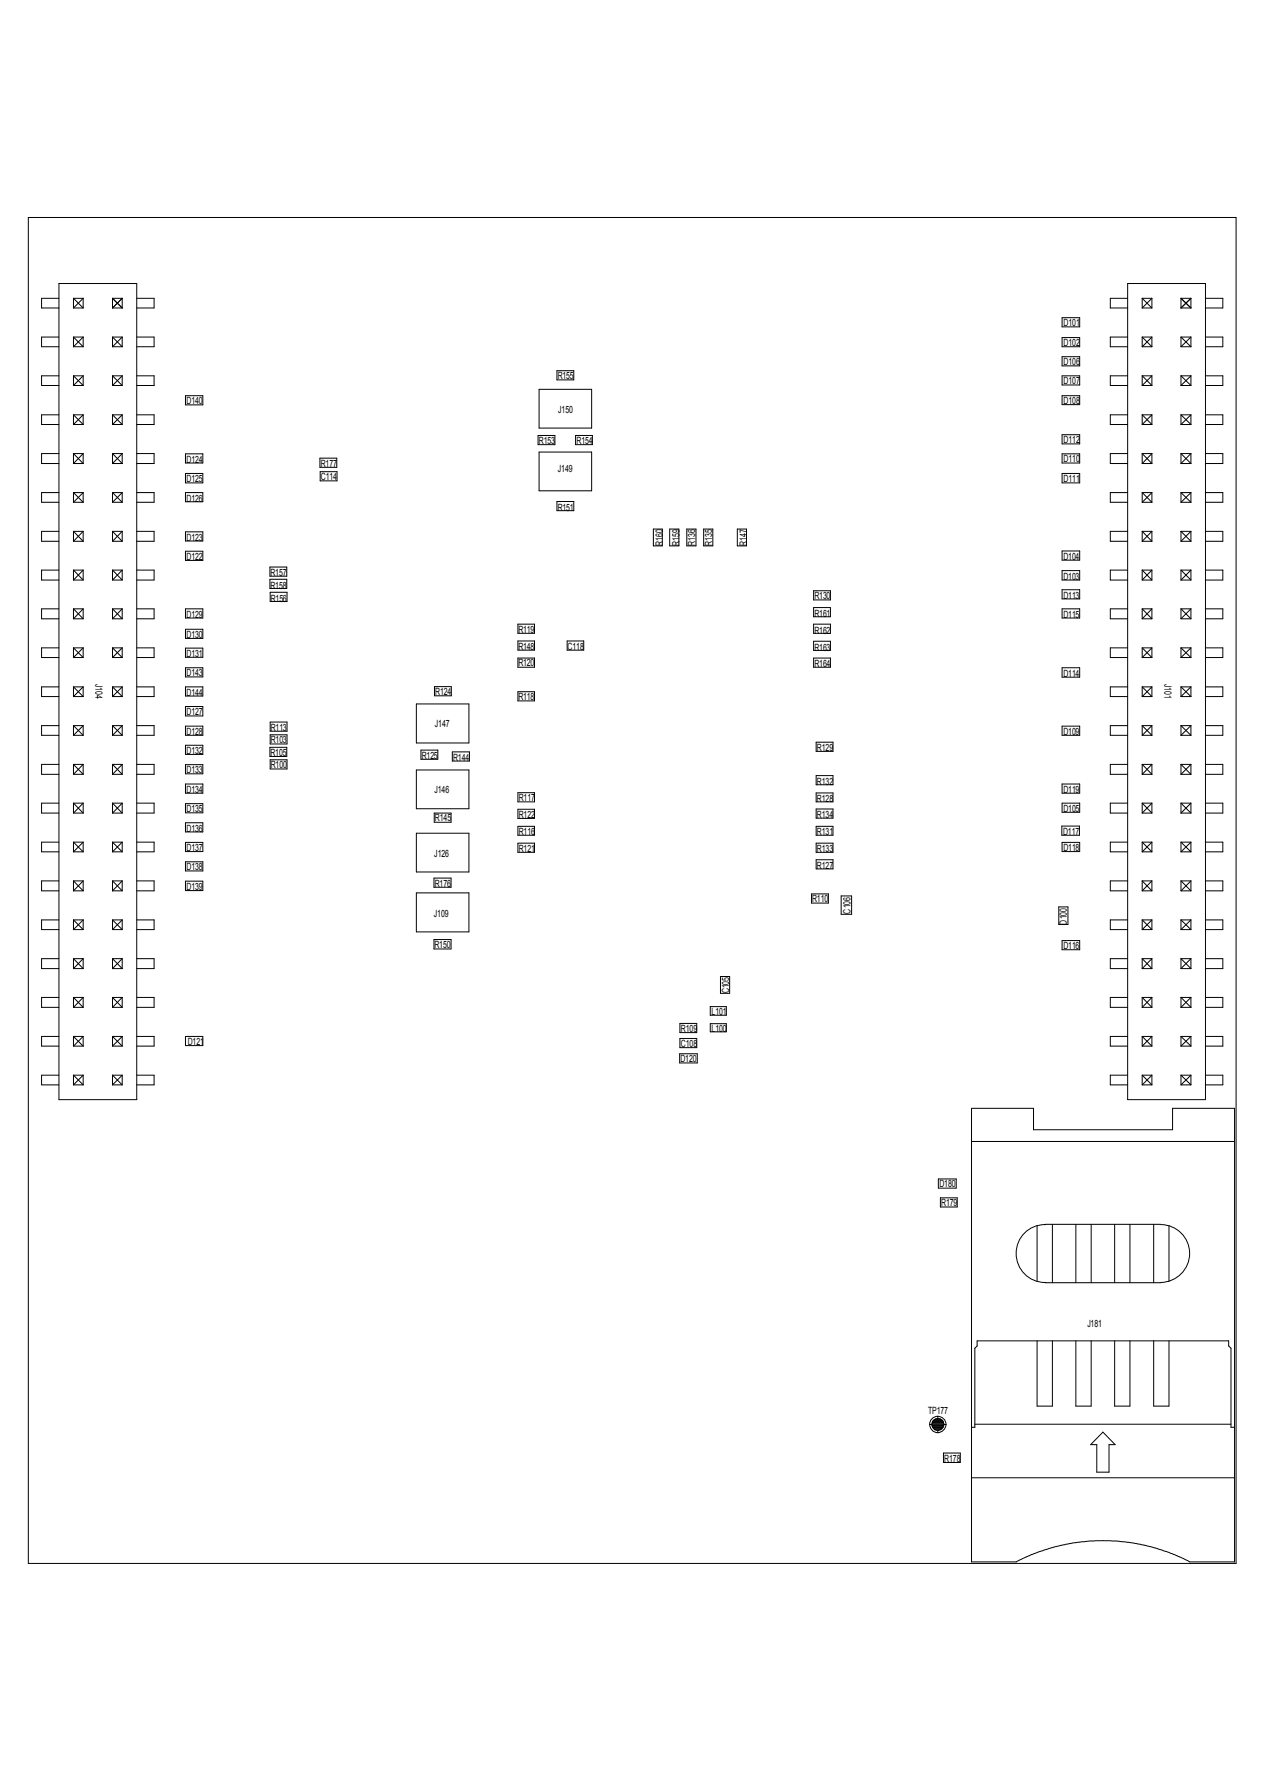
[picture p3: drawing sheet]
<svg xmlns="http://www.w3.org/2000/svg" width="210mm" height="297mm" viewBox="0 0 210 297" stroke-linecap="round" stroke-linejoin="round" font-family="sans-serif">
<g fill="none" stroke="#000" stroke-width=".17">
<path d="M4.7 36.1h200.4v223.5h-200.4zM9.8 56h-2.9v1.6h2.9M9.8 49.5h-2.9v1.6h2.9M9.8 47.1h12.9v135.5h-12.9zM12.2 49.5l1.6 1.6M12.2 56h1.6M12.2 57.6h1.6M12.2 49.5h1.6M12.2 51.1h1.6M12.2 49.5v1.6M12.2 56v1.6M12.2 56l1.6 1.6"/>
<path d="M13.8 49.5v1.6M13.8 56v1.6M13.8 56l-1.6 1.6M13.8 49.5l-1.6 1.6M18.7 56l1.6 1.6M18.7 56h1.6M18.7 57.6h1.6M18.7 49.5l1.6 1.6M18.7 49.5h1.6M18.7 51.1h1.6M18.7 49.5v1.6M18.7 56v1.6"/>
<path d="M20.3 49.5v1.6M20.3 56v1.6M20.3 56l-1.6 1.6M20.3 49.5l-1.6 1.6M22.7 56h2.9v1.6h-2.9M22.7 49.5h2.9v1.6h-2.9M176.2 56h3v1.6h-3zM176.2 52.7h3v1.6h-3zM176.2 59.2h3v1.5h-3zM187.1 56h-2.9v1.6h2.9M187.1 49.5h-2.9v1.6h2.9M187.1 47.1h12.9v135.5h-12.9z"/>
<path d="M189.5 56h1.6M189.5 57.6h1.6M189.5 49.5h1.6M189.5 51.1h1.6M189.5 56l1.6 1.6M189.5 49.5l1.6 1.6M189.5 49.5v1.6M189.5 56v1.6M191.1 49.5v1.6M191.1 56v1.6M191.1 56l-1.6 1.6M191.1 49.5l-1.6 1.6"/>
<path d="M196 56h1.6M196 57.6h1.6M196 49.5h1.6M196 51.1h1.6M196 49.5v1.6M196 56v1.6M196 56l1.6 1.6M196 49.5l1.6 1.6M197.6 49.5v1.6M197.6 56v1.6M197.6 56l-1.6 1.6M197.6 49.5l-1.6 1.6"/>
<path d="M200 56h2.9v1.6h-2.9M200 49.5h2.9v1.6h-2.9M9.8 75.3h-2.9v1.7h2.9M9.8 68.9h-2.9v1.6h2.9M9.8 62.4h-2.9v1.6h2.9M12.2 77h1.6M12.2 75.3h1.6M12.2 62.4l1.6 1.6M12.2 68.9h1.6M12.2 70.5h1.6M12.2 64h1.6M12.2 62.4h1.6"/>
<path d="M12.2 62.4v1.6M12.2 68.9v1.6M12.2 75.3v1.7M12.2 75.3l1.6 1.7M12.2 68.9l1.6 1.6M13.8 68.9l-1.6 1.6M13.8 62.4l-1.6 1.6M13.8 62.4v1.6M13.8 68.9v1.6M13.8 75.3v1.7M13.8 75.3l-1.6 1.7M18.7 75.3l1.6 1.7"/>
<path d="M18.7 77h1.6M18.7 75.3h1.6M18.7 68.9l1.6 1.6M18.7 68.9h1.6M18.7 70.5h1.6M18.7 62.4l1.6 1.6M18.7 64h1.6M18.7 62.4h1.6M18.7 62.4v1.6M18.7 68.9v1.6M18.7 75.3v1.7M20.3 62.4v1.6"/>
<path d="M20.3 68.9v1.6M20.3 75.3v1.7M20.3 75.3l-1.6 1.7M20.3 68.9l-1.6 1.6M20.3 62.4l-1.6 1.6M22.7 75.3h2.9v1.7h-2.9M22.7 68.9h2.9v1.6h-2.9M22.7 62.4h2.9v1.6h-2.9M30.8 65.7h2.9v1.5h-2.9zM30.8 75.4h2.9v1.5h-2.9zM30.8 78.6h2.9v1.6h-2.9zM53.1 76.1h2.8v1.5h-2.8z"/>
<path d="M53.1 78.3h2.8v1.5h-2.8zM89.3 72.3h2.8v1.5h-2.8zM89.5 75.1h8.7v6.4h-8.7zM89.5 64.6h8.7v6.5h-8.7zM92.4 61.6h2.8v1.5h-2.8zM95.5 72.3h2.8v1.5h-2.8zM176.2 62.4h3v1.5h-3zM176.2 65.7h3v1.5h-3zM176.2 72.2h3v1.5h-3zM176.2 75.4h3v1.5h-3zM176.2 78.6h3v1.6h-3zM187.1 75.3h-2.9v1.7h2.9"/>
<path d="M187.1 68.9h-2.9v1.6h2.9M187.1 62.4h-2.9v1.6h2.9M189.5 77h1.6M189.5 75.3h1.6M189.5 68.9h1.6M189.5 70.5h1.6M189.5 64h1.6M189.5 62.4h1.6M189.5 68.9l1.6 1.6M189.5 75.3l1.6 1.7M189.5 62.4l1.6 1.6M189.5 62.4v1.6"/>
<path d="M189.5 68.9v1.6M189.5 75.3v1.7M191.1 62.4v1.6M191.1 68.9v1.6M191.1 75.3v1.7M191.1 75.3l-1.6 1.7M191.1 68.9l-1.6 1.6M191.1 62.4l-1.6 1.6M196 77h1.6M196 75.3h1.6M196 68.9h1.6M196 70.5h1.6"/>
<path d="M196 64h1.6M196 62.4h1.6M196 62.4v1.6M196 68.9v1.6M196 75.3v1.7M196 75.3l1.6 1.7M196 68.9l1.6 1.6M196 62.4l1.6 1.6M197.6 62.4v1.6M197.6 68.9v1.6M197.6 75.3v1.7M197.6 75.3l-1.6 1.7"/>
<path d="M197.6 68.9l-1.6 1.6M197.6 62.4l-1.6 1.6M200 75.3h2.9v1.7h-2.9M200 68.9h2.9v1.6h-2.9M200 62.4h2.9v1.6h-2.9M9.8 81.8h-2.9v1.6h2.9M9.8 94.7h-2.9v1.6h2.9M9.8 88.2h-2.9v1.7h2.9M12.2 81.8h1.6M12.2 83.4h1.6M12.2 81.8v1.6M12.2 88.2v1.7"/>
<path d="M12.2 94.7v1.6M12.2 94.7l1.6 1.6M12.2 96.3h1.6M12.2 94.7h1.6M12.2 88.2l1.6 1.7M12.2 88.2h1.6M12.2 89.9h1.6M12.2 81.8l1.6 1.6M13.8 81.8v1.6M13.8 88.2v1.7M13.8 94.7v1.6M13.8 94.7l-1.6 1.6"/>
<path d="M13.8 88.2l-1.6 1.7M13.8 81.8l-1.6 1.6M18.7 81.8l1.6 1.6M18.7 81.8h1.6M18.7 83.4h1.6M18.7 81.8v1.6M18.7 88.2v1.7M18.7 94.7v1.6M18.7 96.3h1.6M18.7 94.7h1.6M18.7 88.2h1.6M18.7 89.9h1.6"/>
<path d="M18.7 94.7l1.6 1.6M18.7 88.2l1.6 1.7M20.3 81.8l-1.6 1.6M20.3 81.8v1.6M20.3 88.2v1.7M20.3 94.7v1.6M20.3 94.7l-1.6 1.6M20.3 88.2l-1.6 1.7M22.7 81.8h2.9v1.6h-2.9M22.7 94.7h2.9v1.6h-2.9M22.7 88.2h2.9v1.7h-2.9M30.8 81.8h2.9v1.5h-2.9z"/>
<path d="M30.8 88.3h2.9v1.5h-2.9zM30.8 91.5h2.9v1.5h-2.9zM44.8 94.1h2.8v1.6h-2.8zM44.8 96.2h2.8v1.5h-2.8zM44.8 98.3h2.8v1.6h-2.8zM92.4 83.3h2.8v1.5h-2.8zM108.4 87.8h1.5v2.8h-1.5zM111.1 87.8h1.5v2.8h-1.5zM114 87.8h1.5v2.8h-1.5zM116.8 87.8h1.5v2.8h-1.5zM122.3 87.8h1.6v2.8h-1.6zM135 98.1h2.8v1.5h-2.8z"/>
<path d="M176.2 94.7h3v1.6h-3zM176.2 91.5h3v1.5h-3zM176.2 97.9h3v1.5h-3zM187.1 81.8h-2.9v1.6h2.9M187.1 94.7h-2.9v1.6h2.9M187.1 88.2h-2.9v1.7h2.9M189.5 81.8h1.6M189.5 83.4h1.6M189.5 96.3h1.6M189.5 94.7h1.6M189.5 88.2h1.6M189.5 89.9h1.6"/>
<path d="M189.5 81.8l1.6 1.6M189.5 94.7l1.6 1.6M189.5 88.2l1.6 1.7M189.5 81.8v1.6M189.5 88.2v1.7M189.5 94.7v1.6M191.1 81.8l-1.6 1.6M191.1 81.8v1.6M191.1 88.2v1.7M191.1 94.7v1.6M191.1 94.7l-1.6 1.6M191.1 88.2l-1.6 1.7"/>
<path d="M196 81.8h1.6M196 83.4h1.6M196 96.3h1.6M196 94.7h1.6M196 88.2h1.6M196 89.9h1.6M196 81.8v1.6M196 88.2v1.7M196 94.7v1.6M196 94.7l1.6 1.6M196 88.2l1.6 1.7M196 81.8l1.6 1.6"/>
<path d="M197.6 81.8v1.6M197.6 88.2v1.7M197.6 94.7v1.6M197.6 94.7l-1.6 1.6M197.6 88.2l-1.6 1.7M197.6 81.8l-1.6 1.6M200 81.8h2.9v1.6h-2.9M200 94.7h2.9v1.6h-2.9M200 88.2h2.9v1.7h-2.9M9.8 114h-2.9v1.7h2.9M9.8 107.6h-2.9v1.6h2.9M9.8 101.1h-2.9v1.6h2.9"/>
<path d="M12.2 101.1v1.6M12.2 107.6v1.6M12.2 114v1.7M12.2 114l1.6 1.7M12.2 114h1.6M12.2 115.7h1.6M12.2 107.6l1.6 1.6M12.2 109.2h1.6M12.2 107.6h1.6M12.2 101.1l1.6 1.6M12.2 101.1h1.6M12.2 102.7h1.6"/>
<path d="M13.8 101.1v1.6M13.8 107.6v1.6M13.8 114v1.7M13.8 114l-1.6 1.7M13.8 107.6l-1.6 1.6M13.8 101.1l-1.6 1.6M18.7 101.1v1.6M18.7 107.6v1.6M18.7 114v1.7M18.7 114h1.6M18.7 115.7h1.6M18.7 114l1.6 1.7"/>
<path d="M18.7 109.2h1.6M18.7 107.6h1.6M18.7 101.1h1.6M18.7 102.7h1.6M18.7 107.6l1.6 1.6M18.7 101.1l1.6 1.6M20.3 101.1v1.6M20.3 107.6v1.6M20.3 114v1.7M20.3 114l-1.6 1.7M20.3 107.6l-1.6 1.6M20.3 101.1l-1.6 1.6"/>
<path d="M22.7 114h2.9v1.7h-2.9M22.7 107.6h2.9v1.6h-2.9M22.7 101.1h2.9v1.6h-2.9M30.8 114h2.9v1.6h-2.9zM30.8 101.1h2.9v1.5h-2.9zM30.8 104.5h2.9v1.5h-2.9zM30.8 107.6h2.9v1.5h-2.9zM30.8 110.9h2.9v1.5h-2.9zM30.8 117.3h2.9v1.6h-2.9zM44.8 119.9h2.8v1.5h-2.8zM69.1 116.9h8.7v6.5h-8.7zM72.1 114h2.8v1.5h-2.8z"/>
<path d="M85.9 109.3h2.8v1.5h-2.8zM85.9 103.6h2.8v1.6h-2.8zM85.9 106.4h2.8v1.5h-2.8zM85.9 114.9h2.8v1.5h-2.8zM94.1 106.4h2.8v1.5h-2.8zM135 109.3h2.8v1.5h-2.8zM135 100.9h2.8v1.5h-2.8zM135 103.6h2.8v1.6h-2.8zM135 106.5h2.8v1.5h-2.8zM176.2 101.1h3v1.5h-3zM176.2 110.9h3v1.5h-3zM187.1 114h-2.9v1.7h2.9"/>
<path d="M187.1 107.6h-2.9v1.6h2.9M187.1 101.1h-2.9v1.6h2.9M189.5 114h1.6M189.5 115.7h1.6M189.5 109.2h1.6M189.5 107.6h1.6M189.5 101.1h1.6M189.5 102.7h1.6M189.5 114l1.6 1.7M189.5 107.6l1.6 1.6M189.5 101.1l1.6 1.6M189.5 101.1v1.6"/>
<path d="M189.5 107.6v1.6M189.5 114v1.7M191.1 107.6l-1.6 1.6M191.1 101.1v1.6M191.1 107.6v1.6M191.1 114v1.7M191.1 114l-1.6 1.7M191.1 101.1l-1.6 1.6M196 114h1.6M196 115.7h1.6M196 109.2h1.6M196 107.6h1.6"/>
<path d="M196 101.1h1.6M196 102.7h1.6M196 101.1v1.6M196 107.6v1.6M196 114v1.7M196 114l1.6 1.7M196 107.6l1.6 1.6M196 101.1l1.6 1.6M197.6 101.1v1.6M197.6 107.6v1.6M197.6 114v1.7M197.6 114l-1.6 1.7"/>
<path d="M197.6 107.6l-1.6 1.6M197.6 101.1l-1.6 1.6M200 114h2.9v1.7h-2.9M200 107.6h2.9v1.6h-2.9M200 101.1h2.9v1.6h-2.9M9.8 139.8h-2.9v1.6h2.9M9.8 133.3h-2.9v1.7h2.9M9.8 126.9h-2.9v1.7h2.9M9.8 120.5h-2.9v1.6h2.9M12.2 120.5v1.6M12.2 126.9v1.7M12.2 133.3v1.7"/>
<path d="M12.2 139.8v1.6M12.2 139.8l1.6 1.6M12.2 139.8h1.6M12.2 133.3l1.6 1.7M12.2 133.3h1.6M12.2 135h1.6M12.2 126.9l1.6 1.7M12.2 128.6h1.6M12.2 126.9h1.6M12.2 120.5l1.6 1.6M12.2 120.5h1.6M12.2 122.1h1.6"/>
<path d="M13.8 120.5v1.6M13.8 126.9v1.7M13.8 133.3v1.7M13.8 139.8v1.6M13.8 139.8l-1.6 1.6M13.8 133.3l-1.6 1.7M13.8 126.9l-1.6 1.7M13.8 120.5l-1.6 1.6M18.7 120.5v1.6M18.7 126.9v1.7M18.7 133.3v1.7M18.7 139.8v1.6"/>
<path d="M18.7 139.8h1.6M18.7 133.3h1.6M18.7 135h1.6M18.7 128.6h1.6M18.7 126.9h1.6M18.7 120.5h1.6M18.7 122.1h1.6M18.7 120.5l1.6 1.6M18.7 139.8l1.6 1.6M18.7 133.3l1.6 1.7M18.7 126.9l1.6 1.7M20.3 120.5v1.6"/>
<path d="M20.3 126.9v1.7M20.3 133.3v1.7M20.3 139.8v1.6M20.3 139.8l-1.6 1.6M20.3 133.3l-1.6 1.7M20.3 126.9l-1.6 1.7M20.3 120.5l-1.6 1.6M22.7 139.8h2.9v1.6h-2.9M22.7 133.3h2.9v1.7h-2.9M22.7 126.9h2.9v1.7h-2.9M22.7 120.5h2.9v1.6h-2.9M30.8 120.6h2.9v1.5h-2.9z"/>
<path d="M30.8 123.7h2.9v1.6h-2.9zM30.8 127h2.9v1.5h-2.9zM30.8 130.2h2.9v1.5h-2.9zM30.8 133.4h2.9v1.6h-2.9zM30.8 136.6h2.9v1.5h-2.9zM30.8 139.9h2.9v1.5h-2.9zM44.8 124.1h2.8v1.5h-2.8zM44.8 122h2.8v1.5h-2.8zM44.8 126.2h2.8v1.5h-2.8zM69.1 127.8h8.7v6.5h-8.7zM69.1 138.3h8.7v6.5h-8.7zM69.8 124.5h2.8v1.6h-2.8z"/>
<path d="M72.1 135h2.7v1.5h-2.7zM75.1 124.8h2.8v1.6h-2.8zM85.9 140h2.8v1.5h-2.8zM85.9 137.2h2.8v1.5h-2.8zM85.9 131.6h2.8v1.5h-2.8zM85.9 134.4h2.8v1.5h-2.8zM135.4 123.2h2.8v1.6h-2.8zM135.4 128.8h2.8v1.5h-2.8zM135.4 131.7h2.8v1.4h-2.8zM135.4 134.3h2.8v1.5h-2.8zM135.4 137.2h2.8v1.5h-2.8zM135.4 140h2.8v1.5h-2.8z"/>
<path d="M176.2 137.2h2.9v1.5h-2.9zM176.2 133.3h3v1.6h-3zM176.2 120.6h3v1.5h-3zM176.2 130.2h3v1.5h-3zM176.2 139.9h3v1.5h-3zM187.1 139.8h-2.9v1.6h2.9M187.1 133.3h-2.9v1.7h2.9M187.1 126.9h-2.9v1.7h2.9M187.1 120.5h-2.9v1.6h2.9M189.5 139.8h1.6M189.5 133.3h1.6M189.5 135h1.6"/>
<path d="M189.5 128.6h1.6M189.5 126.9h1.6M189.5 120.5h1.6M189.5 122.1h1.6M189.5 139.8l1.6 1.6M189.5 133.3l1.6 1.7M189.5 126.9l1.6 1.7M189.5 120.5l1.6 1.6M189.5 120.5v1.6M189.5 126.9v1.7M189.5 133.3v1.7M189.5 139.8v1.6"/>
<path d="M191.1 139.8l-1.6 1.6M191.1 120.5v1.6M191.1 126.9v1.7M191.1 133.3v1.7M191.1 139.8v1.6M191.1 133.3l-1.6 1.7M191.1 126.9l-1.6 1.7M191.1 120.5l-1.6 1.6M196 139.8h1.6M196 133.3h1.6M196 135h1.6M196 128.6h1.6"/>
<path d="M196 126.9h1.6M196 120.5h1.6M196 122.1h1.6M196 120.5v1.6M196 126.9v1.7M196 133.3v1.7M196 139.8v1.6M196 139.8l1.6 1.6M196 133.3l1.6 1.7M196 126.9l1.6 1.7M196 120.5l1.6 1.6M197.6 120.5v1.6"/>
<path d="M197.6 126.9v1.7M197.6 133.3v1.7M197.6 139.8v1.6M197.6 139.8l-1.6 1.6M197.6 133.3l-1.6 1.7M197.6 126.9l-1.6 1.7M197.6 120.5l-1.6 1.6M200 139.8h2.9v1.6h-2.9M200 133.3h2.9v1.7h-2.9M200 126.9h2.9v1.7h-2.9M200 120.5h2.9v1.6h-2.9M9.8 159.2h-2.9v1.6h2.9"/>
<path d="M9.8 152.7h-2.9v1.6h2.9M9.8 146.3h-2.9v1.6h2.9M12.2 146.3v1.6M12.2 152.7v1.6M12.2 159.2v1.6M12.2 159.2l1.6 1.6M12.2 159.2h1.6M12.2 152.7l1.6 1.6M12.2 152.7h1.6M12.2 154.3h1.6M12.2 146.3l1.6 1.6M12.2 146.3h1.6"/>
<path d="M12.2 147.9h1.6M12.2 141.4h1.6M13.8 146.3v1.6M13.8 152.7v1.6M13.8 159.2v1.6M13.8 159.2l-1.6 1.6M13.8 152.7l-1.6 1.6M13.8 146.3l-1.6 1.6M18.7 146.3v1.6M18.7 152.7v1.6M18.7 159.2v1.6M18.7 159.2h1.6"/>
<path d="M18.7 152.7h1.6M18.7 154.3h1.6M18.7 146.3h1.6M18.7 147.9h1.6M18.7 141.4h1.6M18.7 159.2l1.6 1.6M18.7 152.7l1.6 1.6M18.7 146.3l1.6 1.6M20.3 146.3v1.6M20.3 152.7v1.6M20.3 159.2v1.6M20.3 159.2l-1.6 1.6"/>
<path d="M20.3 152.7l-1.6 1.6M20.3 146.3l-1.6 1.6M22.7 159.2h2.9v1.6h-2.9M22.7 152.7h2.9v1.6h-2.9M22.7 146.3h2.9v1.6h-2.9M30.8 143.1h2.9v1.5h-2.9zM30.8 146.3h2.9v1.6h-2.9zM69.1 148.3h8.7v6.4h-8.7zM72 145.8h2.8v1.5h-2.8zM72 156h2.8v1.6h-2.8zM134.7 148.4h2.8v1.5h-2.8zM135.4 142.7h2.8v1.6h-2.8z"/>
<path d="M139.6 148.8h1.7v3h-1.7zM175.7 150.6h1.5v2.9h-1.5zM176.2 156.2h3v1.5h-3zM187.1 159.2h-2.9v1.6h2.9M187.1 152.7h-2.9v1.6h2.9M187.1 146.3h-2.9v1.6h2.9M189.5 159.2h1.6M189.5 152.7h1.6M189.5 154.3h1.6M189.5 146.3h1.6M189.5 147.9h1.6M189.5 141.4h1.6"/>
<path d="M189.5 152.7l1.6 1.6M189.5 159.2l1.6 1.6M189.5 146.3l1.6 1.6M189.5 146.3v1.6M189.5 152.7v1.6M189.5 159.2v1.6M191.1 152.7l-1.6 1.6M191.1 146.3v1.6M191.1 152.7v1.6M191.1 159.2v1.6M191.1 159.2l-1.6 1.6M191.1 146.3l-1.6 1.6"/>
<path d="M196 159.2h1.6M196 152.7h1.6M196 154.3h1.6M196 146.3h1.6M196 147.9h1.6M196 141.4h1.6M196 146.3v1.6M196 152.7v1.6M196 159.2v1.6M196 159.2l1.6 1.6M196 152.7l1.6 1.6M196 146.3l1.6 1.6"/>
<path d="M197.6 146.3v1.6M197.6 152.7v1.6M197.6 159.2v1.6M197.6 159.2l-1.6 1.6M197.6 152.7l-1.6 1.6M197.6 146.3l-1.6 1.6M200 159.2h2.9v1.6h-2.9M200 152.7h2.9v1.6h-2.9M200 146.3h2.9v1.6h-2.9M9.8 178.5h-2.9v1.6h2.9M9.8 172.1h-2.9v1.6h2.9M9.8 165.6h-2.9v1.7h2.9"/>
<path d="M12.2 178.5l1.6 1.6M12.2 165.6v1.7M12.2 172.1v1.6M12.2 178.5v1.6M12.2 178.5h1.6M12.2 172.1l1.6 1.6M12.2 172.1h1.6M12.2 173.7h1.6M12.2 165.6l1.6 1.7M12.2 165.6h1.6M12.2 167.3h1.6M12.2 160.8h1.6"/>
<path d="M13.8 178.5l-1.6 1.6M13.8 165.6v1.7M13.8 172.1v1.6M13.8 178.5v1.6M13.8 172.1l-1.6 1.6M13.8 165.6l-1.6 1.7M18.7 165.6v1.7M18.7 172.1v1.6M18.7 178.5v1.6M18.7 178.5h1.6M18.7 178.5l1.6 1.6M18.7 172.1h1.6"/>
<path d="M18.7 173.7h1.6M18.7 165.6h1.6M18.7 167.3h1.6M18.7 160.8h1.6M18.7 172.1l1.6 1.6M18.7 165.6l1.6 1.7M20.3 165.6v1.7M20.3 172.1v1.6M20.3 178.5v1.6M20.3 172.1l-1.6 1.6M20.3 178.5l-1.6 1.6M20.3 165.6l-1.6 1.7"/>
<path d="M22.7 178.5h2.9v1.6h-2.9M22.7 172.1h2.9v1.6h-2.9M22.7 165.6h2.9v1.7h-2.9M30.8 172.1h2.9v1.5h-2.9zM112.8 175h2.9v1.5h-2.9zM112.8 169.9h2.8v1.5h-2.8zM112.8 172.4h2.8v1.5h-2.8zM117.9 167.1h2.6v1.5h-2.6zM117.9 170h2.6v1.3h-2.6zM119.5 162.1h1.6v2.8h-1.6zM187.1 178.5h-2.9v1.6h2.9M187.1 172.1h-2.9v1.6h2.9"/>
<path d="M187.1 165.6h-2.9v1.7h2.9M189.5 178.5h1.6M189.5 172.1h1.6M189.5 173.7h1.6M189.5 165.6h1.6M189.5 167.3h1.6M189.5 160.8h1.6M189.5 178.5l1.6 1.6M189.5 172.1l1.6 1.6M189.5 165.6l1.6 1.7M189.5 165.6v1.7M189.5 172.1v1.6"/>
<path d="M189.5 178.5v1.6M191.1 172.1l-1.6 1.6M191.1 178.5l-1.6 1.6M191.1 165.6v1.7M191.1 172.1v1.6M191.1 178.5v1.6M191.1 165.6l-1.6 1.7M196 178.5h1.6M196 172.1h1.6M196 173.7h1.6M196 165.6h1.6M196 167.3h1.6"/>
<path d="M196 160.8h1.6M196 178.5l1.6 1.6M196 165.6v1.7M196 172.1v1.6M196 178.5v1.6M196 172.1l1.6 1.6M196 165.6l1.6 1.7M197.6 178.5l-1.6 1.6M197.6 165.6v1.7M197.6 172.1v1.6M197.6 178.5v1.6M197.6 172.1l-1.6 1.6"/>
<path d="M197.6 165.6l-1.6 1.7M200 178.5h2.9v1.6h-2.9M200 172.1h2.9v1.6h-2.9M200 165.6h2.9v1.7h-2.9M12.2 180.1h1.6M18.7 180.1h1.6M155.7 195.7h3v1.6h-3zM156 198.9h2.8v1.5h-2.8zM161.2 184h10.3v3.6h23.1v-3.6h10.3v75.3h-7.5l-1.7-.9-1.8-.7-3.8-1.1-3.5-.6-3.6-.2-3.5 .2-3.5 .6-3.5 1-2.1 .8-1.8 .9h-7.4zM161.2 189.5h43.7M189.5 180.1h1.6M196 180.1h1.6"/>
<path d="M172.1 203.5v9.3M173.4 203.3h.1a4.8 4.8 0 0 0-4.9 4.8 4.8 4.8 0 0 0 4.9 4.8h-.1M173.4 213h19.2M173.4 203.3h19.2M174.6 203.3v9.7M178.5 203.3v9.7M181.1 203.3v9.7M185 203.3v9.7M187.5 203.3v9.7M191.4 203.3v9.7M192.6 203.3a4.8 4.8 0 0 1 4.8 4.8 4.8 4.8 0 0 1-4.8 4.8M194 203.5v9.3"/>
<path d="M154.2 236.5h.4M154.6 236.6h2M154.6 236.4h2M154.6 236.8h2M154.6 236.7h2M154.6 236.3h2M154.7 236.9h1.8M154.7 236.2h1.9M154.7 236.1h1.8M154.8 237h1.7M154.8 236h1.7M154.9 237.2h1.5"/>
<path d="M154.9 235.8h1.5M155 237.3h1.3M155 235.7h1.3M155.1 237.4h1M155.2 235.6h.9M155.5 237.5h.3M155.6 235.1v.4M155.6 237.5v.4M156.6 236.5h.4M161.2 237h.6v-13.1l.3-.4v-.9h41.8v.9l.4 .4v13.1h.6M161.8 236.5h42.5M172.1 222.6v10.9h2.5v-10.9"/>
<path d="M178.5 222.6v10.9h2.6v-10.9M183 237.8l2 2.1h-1v4.5h-2v-4.5h-1zM185 222.6v10.9h2.5v-10.9M191.4 222.6v10.9h2.6v-10.9M156.5 241.3h2.8v1.5h-2.8zM161.2 245.4h43.7"/>
<circle cx="155.6" cy="236.5" r="1.36"/>
<circle cx="155.6" cy="236.5" r=".98"/>
</g>
<g font-size="1.7">
<text x="176.5" y="54.1">D101</text>
<text x="176.5" y="57.4">D102</text>
<text x="92.5" y="63">R155</text>
<text x="176.5" y="63.8">D107</text>
<text x="176.5" y="60.6">D106</text>
<text x="30.9" y="67.1">D140</text>
<text x="92.6" y="68.5">J150</text>
<text x="176.5" y="67.1">D108</text>
<text x="30.9" y="76.8">D124</text>
<text x="53.2" y="77.5">R177</text>
<text x="89.4" y="73.8">R153</text>
<text x="95.7" y="73.8">R154</text>
<text x="176.5" y="76.8">D110</text>
<text x="176.5" y="73.6">D112</text>
<text x="30.9" y="83.3">D126</text>
<text x="30.9" y="80.1">D125</text>
<text x="53.3" y="79.7">C114</text>
<text x="92.6" y="78.3">J149</text>
<text x="176.5" y="80">D111</text>
<text x="30.9" y="89.7">D123</text>
<text x="92.5" y="84.8">R151</text>
<text x="30.9" y="93">D122</text>
<text x="44.9" y="95.7">R157</text>
<text x="110" y="90.6" transform="rotate(-90 110 90.6)">R160</text>
<text x="112.7" y="90.6" transform="rotate(-90 112.7 90.6)">R159</text>
<text x="115.4" y="90.6" transform="rotate(-90 115.4 90.6)">R136</text>
<text x="118.2" y="90.6" transform="rotate(-90 118.2 90.6)">R135</text>
<text x="123.9" y="90.6" transform="rotate(-90 123.9 90.6)">R147</text>
<text x="176.4" y="92.9">D104</text>
<text x="44.9" y="97.7">R158</text>
<text x="44.9" y="99.9">R156</text>
<text x="135.1" y="99.5">R130</text>
<text x="176.4" y="96.2">D103</text>
<text x="176.4" y="99.4">D113</text>
<text x="30.9" y="105.9">D130</text>
<text x="30.9" y="102.6">D129</text>
<text x="86" y="105.1">R119</text>
<text x="86" y="108">R148</text>
<text x="94.2" y="107.9">C118</text>
<text x="135.1" y="105.2">R162</text>
<text x="135.1" y="102.4">R161</text>
<text x="176.4" y="102.6">D115</text>
<text x="15.8" y="113.5" transform="rotate(90 15.8 113.5)">J104</text>
<text x="30.9" y="109.1">D131</text>
<text x="30.9" y="112.3">D143</text>
<text x="86" y="110.7">R120</text>
<text x="135.1" y="110.8">R164</text>
<text x="135.1" y="108">R163</text>
<text x="176.4" y="112.4">D114</text>
<text x="193.3" y="113.5" transform="rotate(90 193.3 113.5)">J101</text>
<text x="30.9" y="118.8">D127</text>
<text x="30.9" y="115.5">D144</text>
<text x="72.2" y="115.4">R124</text>
<text x="86" y="116.2">R118</text>
<text x="30.9" y="125.1">D132</text>
<text x="30.9" y="122">D128</text>
<text x="44.9" y="125.5">R105</text>
<text x="44.9" y="123.4">R103</text>
<text x="44.9" y="121.4">R113</text>
<text x="70" y="125.9">R125</text>
<text x="72.2" y="120.7">J147</text>
<text x="135.6" y="124.7">R129</text>
<text x="176.4" y="122">D109</text>
<text x="30.9" y="128.4">D133</text>
<text x="30.9" y="131.7">D134</text>
<text x="44.9" y="127.6">R100</text>
<text x="72.1" y="131.7">J146</text>
<text x="75.2" y="126.3">R144</text>
<text x="135.6" y="130.3">R132</text>
<text x="176.4" y="131.7">D119</text>
<text x="30.9" y="134.9">D135</text>
<text x="72.2" y="136.4">R145</text>
<text x="86.1" y="135.8">R122</text>
<text x="86.1" y="133">R117</text>
<text x="135.6" y="135.8">R134</text>
<text x="135.6" y="133.1">R128</text>
<text x="176.4" y="134.8">D105</text>
<text x="30.9" y="141.3">D137</text>
<text x="30.9" y="138.1">D136</text>
<text x="72.1" y="142.3">J126</text>
<text x="86.1" y="141.4">R121</text>
<text x="86.1" y="138.6">R116</text>
<text x="135.6" y="141.4">R133</text>
<text x="135.6" y="138.6">R131</text>
<text x="176.4" y="138.6">D117</text>
<text x="176.4" y="141.3">D118</text>
<text x="30.9" y="147.8">D139</text>
<text x="30.9" y="144.5">D138</text>
<text x="72.1" y="147.3">R176</text>
<text x="134.7" y="149.8">R110</text>
<text x="135.6" y="144.2">R127</text>
<text x="72" y="152.2">J109</text>
<text x="141.1" y="151.7" transform="rotate(-90 141.1 151.7)">C106</text>
<text x="177" y="153.5" transform="rotate(-90 177 153.5)">D100</text>
<text x="72.1" y="157.4">R150</text>
<text x="176.4" y="157.6">D116</text>
<text x="121" y="164.9" transform="rotate(-90 121 164.9)">C105</text>
<text x="31.2" y="173.5">D121</text>
<text x="113" y="173.8">C108</text>
<text x="113" y="171.3">R109</text>
<text x="118.1" y="171.3">L100</text>
<text x="118.1" y="168.5">L101</text>
<text x="112.9" y="176.4">D120</text>
<text x="155.9" y="197.1">D180</text>
<text x="156.2" y="200.3">R179</text>
<text x="180.4" y="220.3">J181</text>
<text x="154" y="234.8">TP177</text>
<text x="156.7" y="242.7">R178</text>
</g>
</svg>
